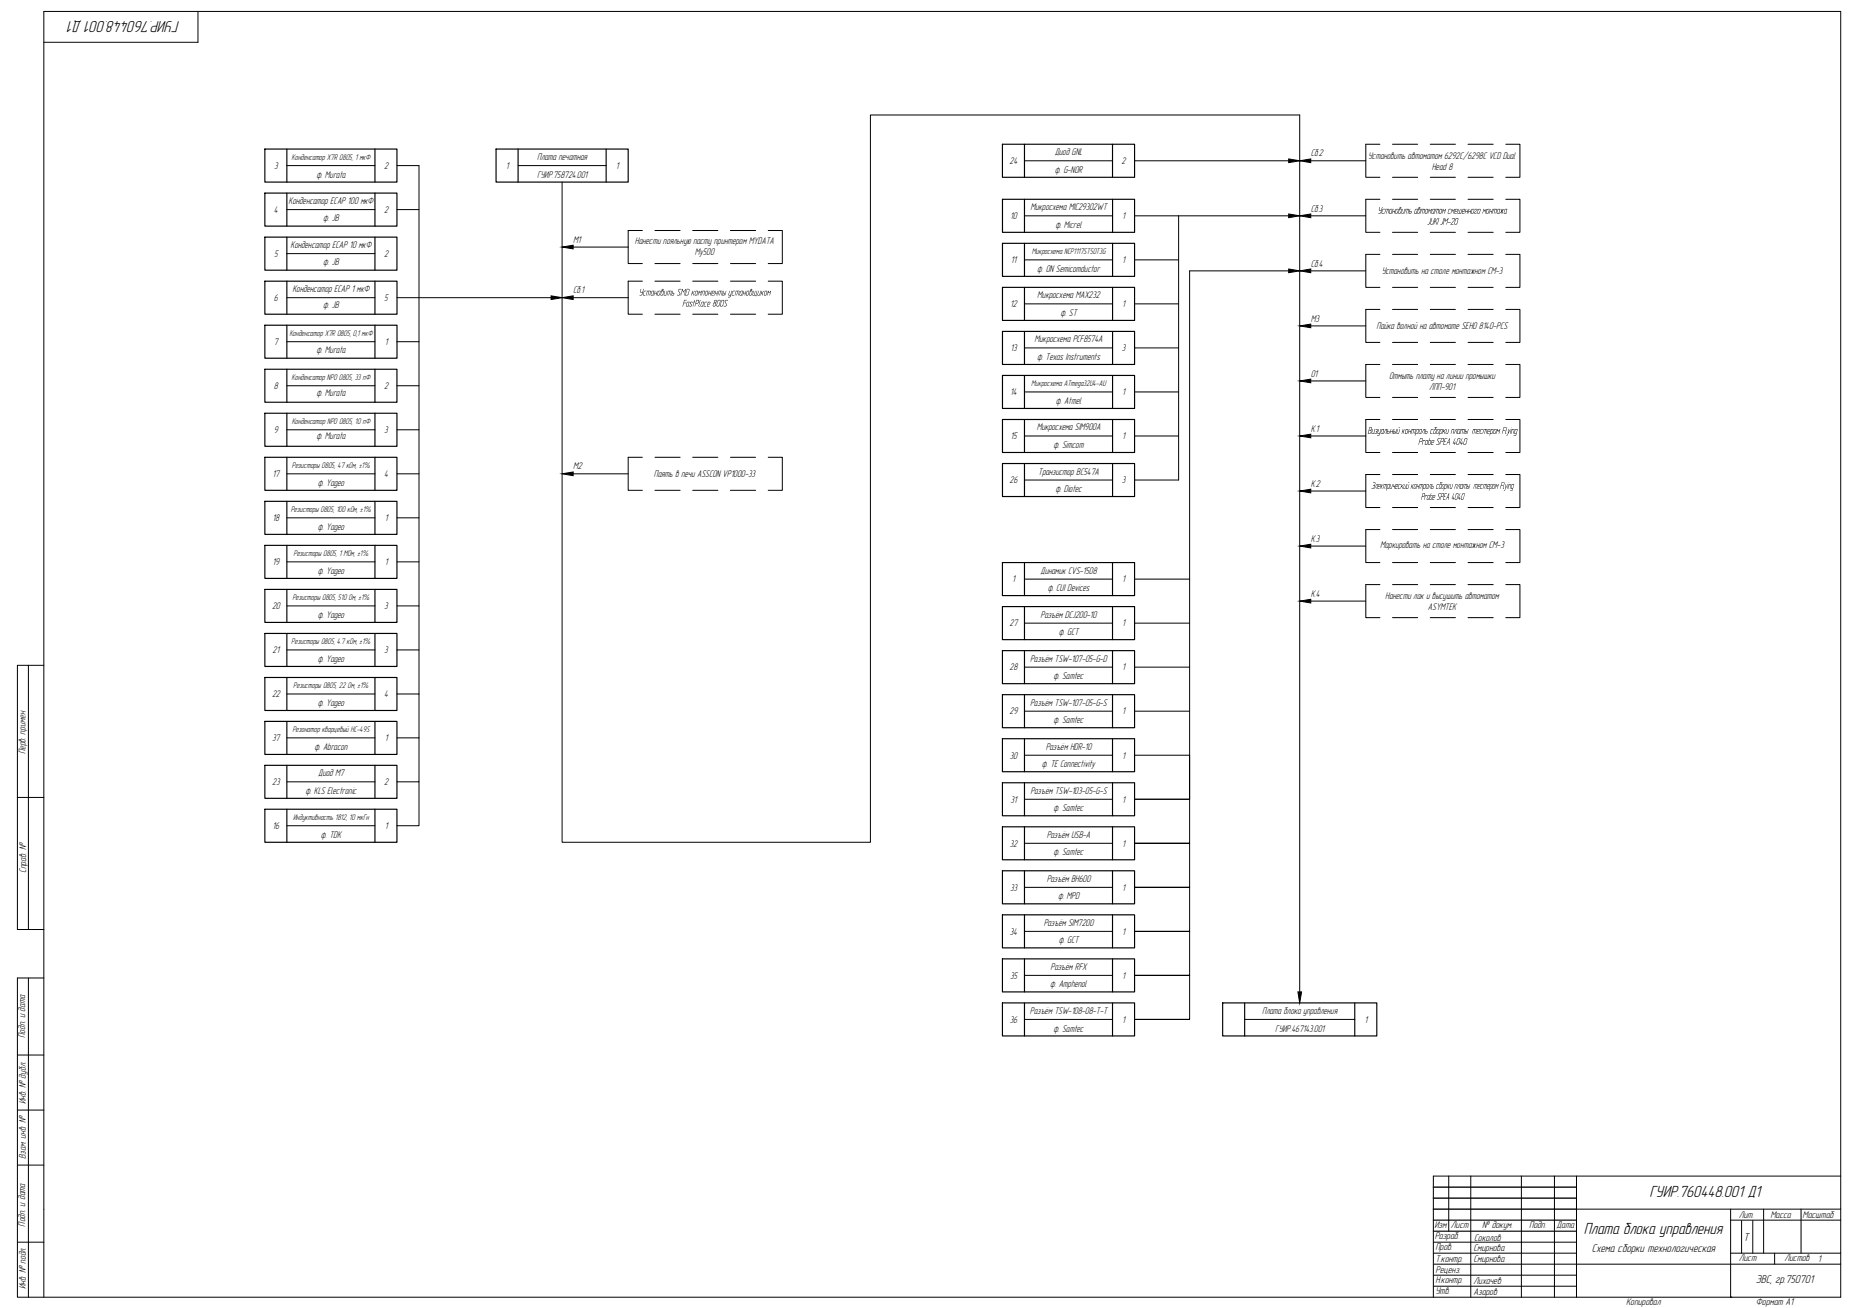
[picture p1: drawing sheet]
<svg xmlns="http://www.w3.org/2000/svg" width="841mm" height="594mm" viewBox="0 0 841 594" stroke-linecap="round" stroke-linejoin="round" font-family="sans-serif">
<g fill="none" stroke="#000" stroke-width=".45">
<path d="M90 5v14h-70M13 302v120M20 302h-12v120h12M8 362h12M13 444v145M20 444h-12v145h828v-584h-816v584M8 479h12M8 504h12M8 529h12M658 534v25M668 534v55M691 534v55"/>
<path d="M706 534v55M716 534v55M836 534h-185v55M716 549h120M786 549v40M786 554h50M801 549v20M818 549v20M8 564h12M716 574h120M786 569h50M806 569v5"/>
</g>
<path d="M791 554v15M796 554v15M651 574h65M651 569h65M651 579h65M651 564h65M651 584h65" fill="none" stroke="#000" stroke-width=".45"/>
<!-- layer: 0 -->
<circle cx="786" cy="589" r=".3" fill="#000"/>
<path d="M651 559h65M651 554h65" fill="none" stroke="#000" stroke-width=".51"/>
<path d="M651 539h65M651 544h65M651 549h65" fill="none" stroke="#000" stroke-width=".59"/>
<!-- layer: 2 -->
<g fill="none" stroke="#000" stroke-width=".53">
<path d="M120 68h60v15h-60zM130 68v15M170 68v15M225 68h60v15h-60zM235 68v15M275 68v15M455 66h60v15h-60zM465 66v15M505 66v15M120 88h60v15h-60zM130 88v15M170 88v15"/>
<path d="M455 91h60v15h-60zM465 91v15M505 91v15M120 108h60v15h-60zM130 108v15M170 108v15M455 111h60v15h-60zM465 111v15M505 111v15M120 128h60v15h-60zM130 128v15M170 128v15"/>
<path d="M455 131h60v15h-60zM465 131v15M505 131v15M120 148h60v15h-60zM130 148v15M170 148v15M455 151h60v15h-60zM465 151v15M505 151v15M120 168h60v15h-60zM130 168v15M170 168v15"/>
<path d="M455 171h60v15h-60zM465 171v15M505 171v15M120 188h60v15h-60zM130 188v15M170 188v15M455 191h60v15h-60zM465 191v15M505 191v15M120 208h60v15h-60zM130 208v15M170 208v15"/>
<path d="M455 211h60v15h-60zM465 211v15M505 211v15M120 228h60v15h-60zM130 228v15M170 228v15M120 248h60v15h-60zM130 248v15M170 248v15M455 256h60v15h-60zM465 256v15M505 256v15"/>
<path d="M120 268h60v15h-60zM130 268v15M170 268v15M455 276h60v15h-60zM465 276v15M505 276v15M120 288h60v15h-60zM130 288v15M170 288v15M455 296h60v15h-60zM465 296v15M505 296v15"/>
<path d="M120 308h60v15h-60zM130 308v15M170 308v15M455 316h60v15h-60zM465 316v15M505 316v15M120 328h60v15h-60zM130 328v15M170 328v15M455 336h60v15h-60zM465 336v15M505 336v15"/>
<path d="M120 348h60v15h-60zM130 348v15M170 348v15M455 356h60v15h-60zM465 356v15M505 356v15M120 368h60v15h-60zM130 368v15M170 368v15M455 376h60v15h-60zM465 376v15M505 376v15"/>
<path d="M455 396h60v15h-60zM465 396v15M505 396v15M455 416h60v15h-60zM465 416v15M505 416v15M455 436h60v15h-60zM465 436v15M505 436v15M455 456h60v15h-60zM465 456v15M505 456v15"/>
<path d="M555 456h70v15h-70zM565 456v15M615 456v15"/>
</g>
<!-- layer: 1 -->
<g fill="none" stroke="#000" stroke-width=".45">
<path d="M130 75h40M180 75h10v240M235 75h40M465 73h40M515 73h70M595 73h25M130 95h40M180 95h10M255 83v300h140v-331h195v399M465 98h40M515 98h70M535 98v120h-20"/>
<path d="M595 98h25M130 115h40M260 112h25M465 118h40M515 118h20M130 135h40M180 135h70M260 135h25M465 138h40M515 138h20M585 123h-45v240M595 123h25"/>
<path d="M130 155h40M180 155h10M465 158h40M515 158h20M595 148h25M130 175h40M180 175h10M465 178h40M515 178h20M595 173h25M130 195h40M180 195h10"/>
<path d="M465 198h40M515 198h20M595 198h25M130 215h40M180 215h10M260 215h25M465 218h40M130 235h40M180 235h10M595 223h25M130 255h40M180 255h10"/>
<path d="M595 248h25M130 275h40M180 275h10M465 263h40M515 263h25M595 273h25M130 295h40M180 295h10M465 283h40M515 283h25M130 315h40M180 315h10v20"/>
<path d="M465 303h40M515 303h25M130 335h40M180 335h10M190 335v20h-10M465 323h40M515 323h25M130 355h40M190 355v20h-10M465 343h40M515 343h25v20h-25h25M130 375h40"/>
<path d="M465 363h40M540 363v20h-25h25v20h-25h25v20h-25h25v20h-25h25v20h-25h25M465 383h40M465 403h40M465 423h40M465 443h40M465 463h40M565 463h50"/>
</g>
<g fill="#000" stroke="#000" stroke-width=".45">
<path d="M585 72l5 1-5 1zM590 73l5-1v2zM585 97l5 1-5 1zM590 98l5-1v2zM255 112l5-1v2zM250 134l5 1-5 1zM255 135l5-1v2zM585 122l5 1-5 1zM590 123l5-1v2zM590 148l5-1v2zM590 173l5-1v2zM590 198l5-1v2z"/>
<path d="M255 215l5-1v2zM590 223l5-1v2zM590 248l5-1v2zM590 273l5-1v2zM589 451h2l-1 5z"/>
</g>
<!-- layer: HIDDEN -->
<g fill="none" stroke="#000" stroke-width=".45">
<path d="M627 66h-7v15h7M632 66h12M650 66h11M667 66h11M684 66h6v15h-6M627 91h-7v15h7M632 81h12M632 91h12M650 81h11M650 91h11M667 81h11M667 91h11"/>
<path d="M684 91h6v15h-6M292 105h-7v15h7M297 105h12M297 120h12M315 105h11M315 120h11M332 105h11M332 120h11M349 105h6v15h-6M627 116h-7v15h7M632 106h12M632 116h12"/>
<path d="M650 106h11M650 116h11M667 106h11M667 116h11M684 116h6v15h-6M292 128h-7v15h7M297 128h12M315 128h11M332 128h11M349 128h6v15h-6M632 131h12M650 131h11"/>
<path d="M667 131h11M297 143h12M315 143h11M332 143h11M627 141h-7v15h7M632 141h12M632 156h12M650 141h11M650 156h11M667 141h11M667 156h11M684 141h6v15h-6"/>
<path d="M627 166h-7v15h7M632 166h12M650 166h11M667 166h11M684 166h6v15h-6M627 191h-7v15h7M632 181h12M632 191h12M650 181h11M650 191h11M667 181h11M667 191h11"/>
<path d="M684 191h6v15h-6M292 208h-7v15h7M297 208h12M315 208h11M332 208h11M349 208h6v15h-6M627 216h-7v15h7M632 206h12M632 216h12M650 206h11M650 216h11M667 206h11"/>
<path d="M667 216h11M684 216h6v15h-6M297 223h12M315 223h11M332 223h11M632 231h12M650 231h11M667 231h11M627 241h-7v15h7M632 241h12M632 256h12M650 241h11"/>
<path d="M650 256h11M667 241h11M667 256h11M684 241h6v15h-6M627 266h-7v15h7M632 266h12M650 266h11M667 266h11M684 266h6v15h-6M632 281h12M650 281h11M667 281h11"/>
</g>
<!-- layer: TEXT -->
<g fill="#000">
<path d="M674 95v1l1-1-1 2 1-2-1 1v-1l-1 2zM677 95v1l1-1-1 2v-1l-1 1zM678 95h2l-1 2v-2l-1 2 1-2h-1v2zM682 95v1v-1v1l1-1-1 1v1v-1v1v-1l-1 1 1-1zM329 136h2l-2 1 1 2h-1h1zM338 132v1l1-1-1 2v-1l-1 1zM342 132v2l1-2v2l1-2-1 3v-1h-1zM344 132v2h1l1-2-1 2h-1zM346 132v1l1-1-1 1v1v-1l-1 1zM349 132v1l1-1v2v-1h-1l-1 1zM657 195v2l1-2-1 2h-1zM659 195h1v2v-2h-1v2z"/>
<path d="M661 195h1l-1 2 1-2-2 2zM664 195h1v2v-2l-1 2v-2l-1 2zM686 195v2zM687 195h1l-1 2v-2l-1 2zM664 199l-1 2h1v1v-1h-1zM685 220l-1 2zM659 220v2l1-2-1 2h-1zM661 220h1l-1 2 1-2h-1l-1 2zM663 220v2v-2l-1 2zM663 224l-1 2h1v1v-1h-1zM665 220h1v2v-2l-1 2v-2l-1 2zM685 220h1v2v-2h-1v2z"/>
<path d="M675 95h1v2h-1zM676 95l-1 2h1v-2z"/>
<path d="M680 95v2h1v-2zM680 95h1v2h-1z"/>
<path d="M684 95l-1 2h1v-2zM683 95h1v2h-1z"/>
<path d="M661 99h1v1v2h-1l-1-1zM661 99v3h1v-2z"/>
<path d="M326 136h1v1v2h-1zM326 137v2l1-2z"/>
<path d="M328 136h1v1l-1 2h-1zM328 137l-1 2h1l1-2z"/>
<path d="M336 132v2h1v-2zM336 132h1v2h-1z"/>
<path d="M339 132h1v2h-1zM339 132v2h1v-2z"/>
<path d="M341 132v2l1-2zM341 131h1l-1 1h1l-1 2h-1z"/>
<path d="M347 132h1v2h-1zM348 132l-1 2h1v-2z"/>
<path d="M662 195v2h1v-2zM662 195h1v2h-1z"/>
<path d="M667 195l-1 2zM665 196v1l1-1zM666 195v1l-1 1z"/>
<path d="M688 195v2h1v-2zM688 195h1l-1 3h-1l1-1z"/>
<path d="M665 199h1v1v2h-1h-1zM665 199v3h1v-2z"/>
<path d="M664 220l-1 2h1v-2zM663 220h1v2h-1z"/>
<path d="M664 224h1v1l-1 2zM664 224v3l1-2z"/>
<path d="M668 220l-1 2zM666 221v1h1zM666 220v1h1l-1 1z"/>
<path d="M687 220l-1 2h1v-2zM687 220h1l-1 3h-1l1-1h-1z"/>
</g>
<g font-size="7.6">
<text x="82" y="9" transform="rotate(-180 82 9)">ГУИР.760448.001 Д1</text>
<text x="749" y="544">ГУИР.760448.001 Д1</text>
<text x="719" y="560">Плата блока управления</text>
</g>
<g font-size="5.3">
<text x="792" y="564">Т</text>
<text x="723" y="569">Схема сборки технологическая</text>
<text x="797" y="583">ЭВС, гр.750701</text>
</g>
<g font-size="4.5">
<text x="479" y="71">Диод GNL</text>
<text x="595" y="71">Сб.2</text>
<text x="124" y="77">3</text>
<text x="174" y="77">2</text>
<text x="230" y="77">1</text>
<text x="244" y="73">Плата печатная</text>
<text x="280" y="77">1</text>
<text x="458" y="75">24</text>
<text x="509" y="75">2</text>
<text x="621" y="72">Установить автоматом 6292С/6298С VCD Dual</text>
<text x="650" y="77">Head 8</text>
<text x="144" y="81">ф. Murata</text>
<text x="244" y="81">ГУИР.758724.001</text>
<text x="479" y="79">ф. G-NOR</text>
<text x="131" y="93">Конденсатор ECAP 100 мкФ</text>
<text x="468" y="96">Микросхема MIC29302WT</text>
<text x="124" y="97">4</text>
<text x="147" y="100">ф. JB</text>
<text x="174" y="97">2</text>
<text x="459" y="100">10</text>
<text x="510" y="100">1</text>
<text x="595" y="96">Сб.3</text>
<text x="625" y="97">Установить автоматом смешенного монтажа</text>
<text x="479" y="104">ф. Micrel</text>
<text x="648" y="102">JUKI JM-20</text>
<text x="132" y="113">Конденсатор ECAP 10 мкФ</text>
<text x="260" y="110">М1</text>
<text x="288" y="111">Нанести пояльную пасту принтером MYDATA</text>
<text x="124" y="117">5</text>
<text x="174" y="117">2</text>
<text x="316" y="116">My500</text>
<text x="459" y="120">11</text>
<text x="510" y="120">1</text>
<text x="147" y="120">ф. JB</text>
<text x="471" y="124">ф. ON Semicomductor</text>
<text x="595" y="121">Сб.4</text>
<text x="627" y="125">Установить на столе монтажном СМ-3</text>
<text x="124" y="137">6</text>
<text x="133" y="133">Конденсатор ECAP 1 мкФ</text>
<text x="175" y="137">5</text>
<text x="260" y="133">Сб.1</text>
<text x="290" y="134">Установить SMD компоненты установщиком</text>
<text x="471" y="136">Микросхема MAX232</text>
<text x="147" y="140">ф. JB</text>
<text x="310" y="139">FastPlace 800S</text>
<text x="459" y="140">12</text>
<text x="482" y="144">ф. ST</text>
<text x="510" y="140">1</text>
<text x="595" y="146">М3</text>
<text x="625" y="150">Пайка волной на автомате SEHO 8140-PCS</text>
<text x="470" y="156">Микросхема PCF8574A</text>
<text x="124" y="157">7</text>
<text x="144" y="160">ф. Murata</text>
<text x="175" y="157">1</text>
<text x="459" y="160">13</text>
<text x="509" y="160">3</text>
<text x="471" y="164">ф. Texas Instruments</text>
<text x="595" y="171">01</text>
<text x="631" y="172">Отмыть плату на линии промышки</text>
<text x="124" y="177">8</text>
<text x="144" y="180">ф. Murata</text>
<text x="174" y="177">2</text>
<text x="459" y="180">14</text>
<text x="510" y="180">1</text>
<text x="649" y="177">ЛПП-901</text>
<text x="479" y="184">ф. Atmel</text>
<text x="124" y="197">9</text>
<text x="174" y="197">3</text>
<text x="471" y="196">Микросхема SIM900A</text>
<text x="595" y="196">К.1</text>
<text x="621" y="197">Визуальный контроль сборки платы</text>
<text x="668" y="197">тестером Flying</text>
<text x="144" y="199">ф. Murata</text>
<text x="459" y="200">15</text>
<text x="478" y="204">ф. Simcom</text>
<text x="510" y="200">1</text>
<text x="644" y="202">Probe SPEA 4040</text>
<text x="260" y="213">М2</text>
<text x="471" y="216">Транзистор BC547A</text>
<text x="124" y="217">17</text>
<text x="144" y="221">ф. Yageo</text>
<text x="174" y="217">4</text>
<text x="297" y="217">Паять в печи ASSCON VP1000-33</text>
<text x="458" y="220">26</text>
<text x="509" y="220">3</text>
<text x="595" y="221">К.2</text>
<text x="479" y="224">ф. Diotec</text>
<text x="623" y="222">Электрический контроль сборки платы</text>
<text x="645" y="227">Probe SPEA 4040</text>
<text x="669" y="222">тестером Flying</text>
<text x="124" y="237">18</text>
<text x="175" y="237">1</text>
<text x="144" y="241">ф. Yageo</text>
<text x="595" y="246">К.3</text>
<text x="627" y="249">Маркировать на столе монтажном СМ-3</text>
<text x="124" y="257">19</text>
<text x="175" y="257">1</text>
<text x="144" y="261">ф. Yageo</text>
<text x="472" y="261">Динамик CVS-1508</text>
<text x="460" y="265">1</text>
<text x="476" y="269">ф. CUI Devices</text>
<text x="510" y="265">1</text>
<text x="595" y="271">К.4</text>
<text x="629" y="272">Нанести лак и высушить автоматом</text>
<text x="124" y="277">20</text>
<text x="144" y="281">ф. Yageo</text>
<text x="174" y="277">3</text>
<text x="473" y="281">Разъём DCJ200-10</text>
<text x="648" y="277">ASYMTEK</text>
<text x="458" y="285">27</text>
<text x="510" y="285">1</text>
<text x="481" y="289">ф. GCT</text>
<text x="124" y="297">21</text>
<text x="174" y="297">3</text>
<text x="144" y="301">ф. Yageo</text>
<text x="458" y="305">28</text>
<text x="468" y="301">Разъём TSW-107-05-G-D</text>
<text x="510" y="305">1</text>
<text x="478" y="309">ф. Samtec</text>
<text x="124" y="317">22</text>
<text x="174" y="317">4</text>
<text x="144" y="321">ф. Yageo</text>
<text x="468" y="321">Разъём TSW-107-05-G-S</text>
<text x="458" y="325">29</text>
<text x="478" y="329">ф. Samtec</text>
<text x="510" y="325">1</text>
<text x="124" y="337">37</text>
<text x="143" y="341">ф. Abracon</text>
<text x="175" y="337">1</text>
<text x="475" y="341">Разъём HDR-10</text>
<text x="12" y="343" transform="rotate(-90 12 343)">Перв. примен.</text>
<text x="459" y="345">30</text>
<text x="510" y="345">1</text>
<text x="144" y="353">Диод М7</text>
<text x="473" y="349">ф. TE Connectivity</text>
<text x="124" y="357">23</text>
<text x="174" y="357">2</text>
<text x="139" y="361">ф. KLS Electronic</text>
<text x="459" y="365">31</text>
<text x="468" y="361">Разъём TSW-103-05-G-S</text>
<text x="510" y="365">1</text>
<text x="478" y="369">ф. Samtec</text>
<text x="124" y="377">16</text>
<text x="175" y="377">1</text>
<text x="146" y="381">ф. TDK</text>
<text x="475" y="381">Разъём USB-A</text>
<text x="459" y="385">32</text>
<text x="478" y="389">ф. Samtec</text>
<text x="510" y="385">1</text>
<text x="12" y="397" transform="rotate(-90 12 397)">Справ. №</text>
<text x="475" y="401">Разъём BH600</text>
<text x="459" y="405">33</text>
<text x="510" y="405">1</text>
<text x="480" y="409">ф. MPD</text>
<text x="459" y="425">34</text>
<text x="474" y="421">Разъём SIM7200</text>
<text x="510" y="425">1</text>
<text x="481" y="429">ф. GCT</text>
<text x="477" y="441">Разъём RFX</text>
<text x="459" y="445">35</text>
<text x="477" y="449">ф. Amphenol</text>
<text x="510" y="445">1</text>
<text x="468" y="461">Разъём TSW-108-08-T-T</text>
<text x="573" y="461">Плата блока управления</text>
<text x="459" y="465">36</text>
<text x="510" y="465">1</text>
<text x="620" y="465">1</text>
<text x="11" y="471" transform="rotate(-90 11 471)">Подп. и дата</text>
<text x="478" y="469">ф. Samtec</text>
<text x="579" y="469">ГУИР.467143.001</text>
<text x="12" y="501" transform="rotate(-90 12 501)">Инв. № дубл.</text>
<text x="12" y="526" transform="rotate(-90 12 526)">Взам. инв. №</text>
<text x="11" y="557" transform="rotate(-90 11 557)">Подп. и дата</text>
<text x="651" y="558">Изм</text>
<text x="659" y="558">Лист</text>
<text x="673" y="558">№ докум.</text>
<text x="694" y="558">Подп.</text>
<text x="707" y="558">Дата</text>
<text x="790" y="553">Лит.</text>
<text x="804" y="553">Масса</text>
<text x="819" y="553">Масштаб</text>
<text x="652" y="563">Разраб.</text>
<text x="669" y="563">Соколов</text>
<text x="652" y="568">Пров.</text>
<text x="669" y="568">Смирнова</text>
<text x="652" y="573">Т.контр.</text>
<text x="669" y="573">Смирнова</text>
<text x="790" y="573">Лист</text>
<text x="810" y="573">Листов</text>
<text x="826" y="573">1</text>
<text x="652" y="578">Реценз.</text>
<text x="12" y="586" transform="rotate(-90 12 586)">Инв. № подл.</text>
<text x="652" y="588">Утв.</text>
<text x="652" y="583">Н.контр.</text>
<text x="669" y="583">Лихачев</text>
<text x="669" y="588">Азаров</text>
<text x="738" y="593">Копировал</text>
<text x="797" y="593">Формат А1</text>
</g>
<g font-size="3.9">
<text x="132" y="72">Конденсатор X7R 0805, 1 мкФ</text>
<text x="469" y="115">Микросхема NCP1117ST50T3G</text>
<text x="131" y="152">Конденсатор X7R 0805, 0,1 мкФ</text>
<text x="132" y="172">Конденсатор NPO 0805, 33 пФ</text>
<text x="468" y="175">Микросхема ATmega32U4-AU</text>
<text x="132" y="192">Конденсатор NPO 0805, 10 пФ</text>
<text x="133" y="212">Резисторы 0805, 47 кОм, ±1%</text>
<text x="132" y="232">Резисторы 0805, 100 кОм, ±1%</text>
<text x="133" y="252">Резисторы 0805, 1 МОм, ±1%</text>
<text x="133" y="272">Резисторы 0805, 510 Ом, ±1%</text>
<text x="132" y="292">Резисторы 0805, 4.7 кОм, ±1%</text>
<text x="133" y="312">Резисторы 0805, 22 Ом, ±1%</text>
<text x="133" y="332">Резонатор кварцевый HC-49S</text>
<text x="133" y="372">Индуктивность 1812, 10 мкГн</text>
</g>
</svg>
